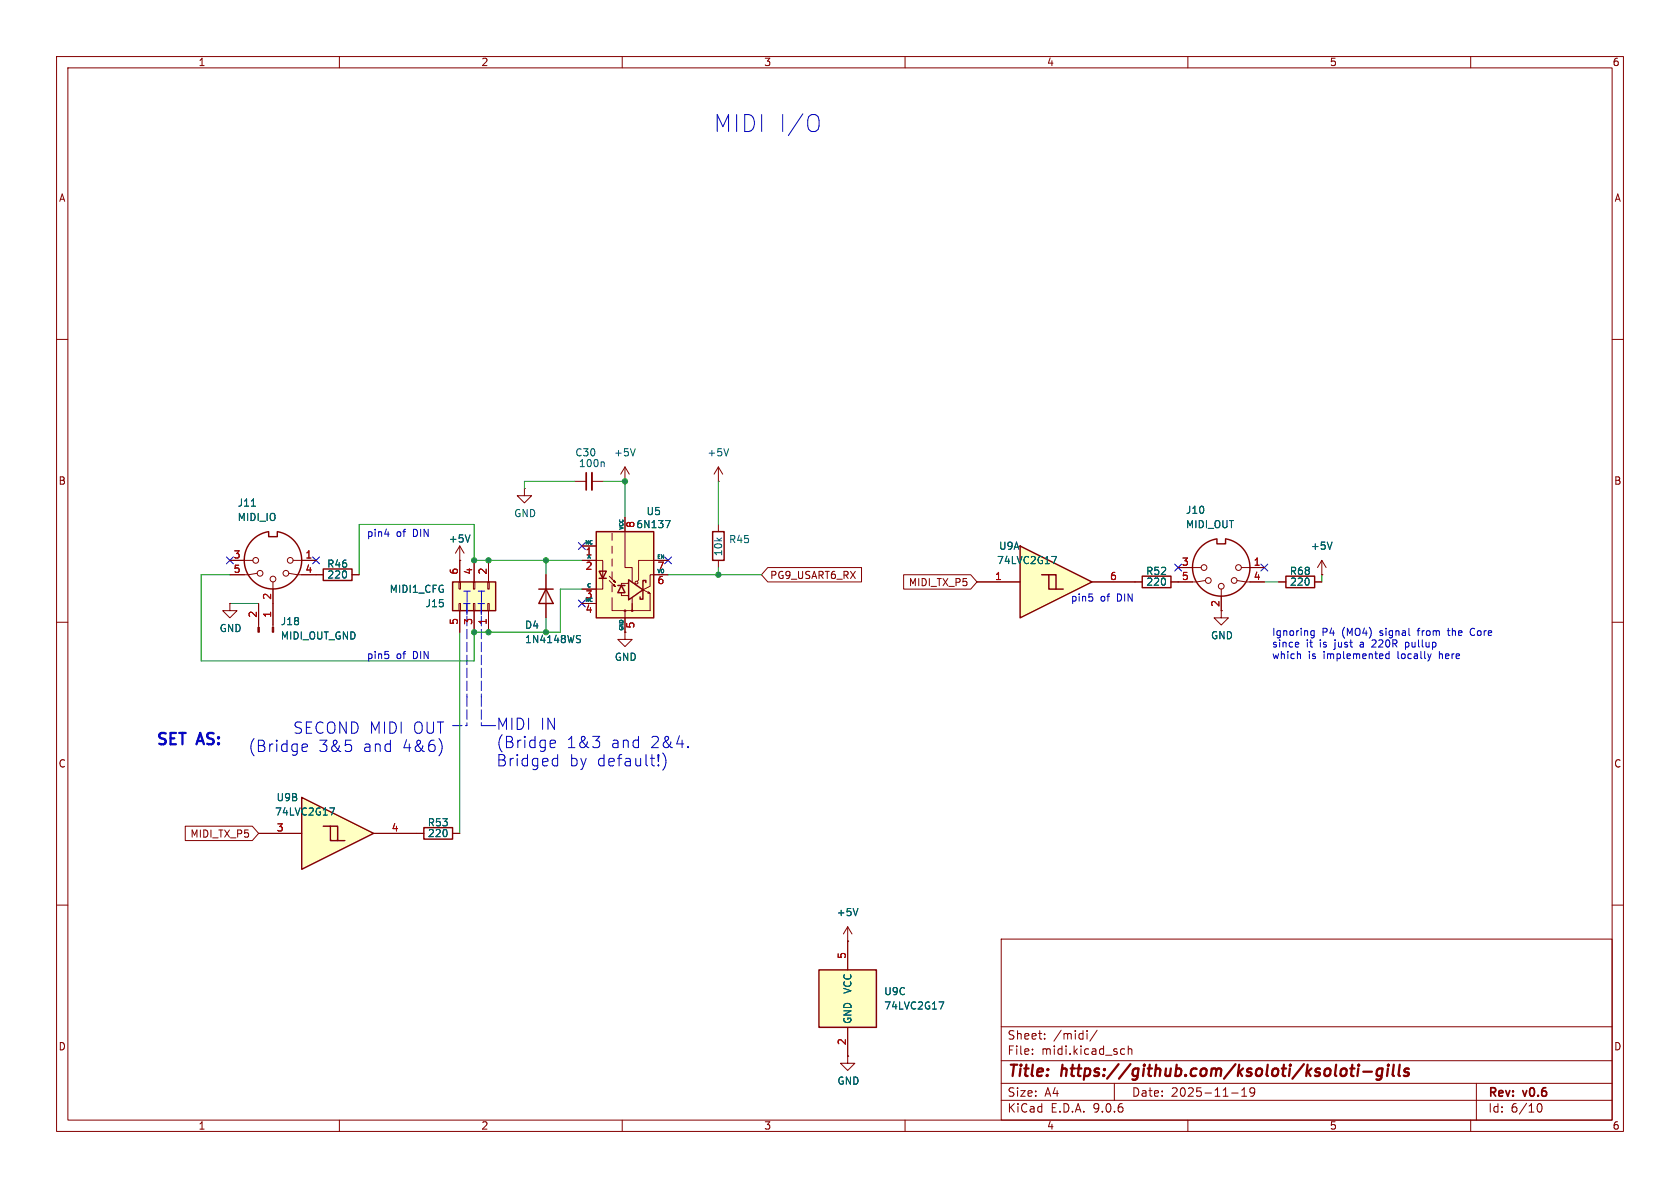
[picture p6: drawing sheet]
<svg xmlns="http://www.w3.org/2000/svg" width="297mm" height="210mm" viewBox="0 0 297 210" stroke-linecap="round" stroke-linejoin="round" font-family="sans-serif">
<g fill="none" stroke="#840000" stroke-width=".18">
<path d="M10 10h277v190h-277zM12 12h273v186h-273zM60 10v2M110 10v2M160 10v2M210 10v2M260 10v2M10 60h2M285 60h2M81.3 99.1h.1M81.3 96.5l-.8 1.3M81.3 96.5l.7 1.3"/>
<path d="M81.3 96.5v2.6M10 110h2M285 110h2M10 160h2M177 166h108v32h-108zM285 160h2M60 198v2M110 198v2M160 198v2M177 194.5h108M177 191.5h108M177 187.5h108"/>
<path d="M177 181.5h108M182.5 186.3v.1M182.5 185.5v.1M184.7 183.6v.1M184.7 182.8v.1M192.2 182.2v.1M192.2 182.7v1M194 182.1l-1.3 2M197 191.5v3M198.2 186.3h.6M198.2 185.5h.6M199.5 185.5l.2-.1 .3 .1 .1 .9"/>
<path d="M199.5 184.9v1.5M210 198v2M217.7 193.2h1.2M219.5 193.8h.9M219.5 192.7l.5-.4v1.5M221 192.4v.5l.1 .3h.4l.3-.3M221.7 192.4a.99 .99 0 0 1-.3 1.4h-.3M260 198v2M261 191.5v6.5M271.7 195.7l.2-.5 .2-.1a.81 .81 0 0 1 .6 .6 .81 .81 0 0 1-.3 .8h-.4l-.3-.5"/>
</g>
<g fill="none" stroke="#840000" stroke-width=".4">
<path d="M238.7 188.9h.8M238.9 190.1l.4 .1M239.1 188.2l-.2 1.7M240.1 188.9l-.1 1.3M240.2 188.2v.2M240.2 188.2l-.1 .1 .1 .1M240.2 188.2l.1 .1-.1 .1M241 189.4h1.5M244.4 189a.66 .66 0 0 0-1 .3l-.1 .5 .2 .3 .2 .1 .6-.1M244.4 188.9l-.2 1.6a.6 .6 0 0 1-.9 .3M245.4 188.9l-.2 1.3M245.5 188.2l-.1 .2"/>
<path d="M245.5 188.2l-.2 .1 .1 .1M245.5 188.2v.1l-.1 .1M246.4 188.2l-.2 1.7 .2 .3M247.5 188.2l-.3 1.7 .3 .3M249.1 189a.49 .49 0 0 0-.8 .3v.1l.7 .2 .1 .3-.4 .3-.5-.1"/>
</g>
<path d="M83.1 94.6l-.4 1.2" fill="none" stroke="#006464" stroke-width=".18"/>
<g fill="#ffffc2">
<path d="M180.3 96.5l12.7 6.4-12.7 6.3z"/>
<path d="M184.1 101.6l3.9 2.5h-2.6v-2.5z"/>
<path d="M185.4 101.6h1.3v2.5z"/>
</g>
<path d="M126 94h2v5.1h-2zM180.3 96.5l12.7 6.4-12.7 6.3zM215.1 95.4v.7h1.6v-.7M216.7 95.3a5.1 5.1 0 0 1 3.5 7.7 5.1 5.1 0 0 1-8.5 .1 5.1 5.1 0 0 1 3.4-7.8M184.1 101.6h1.3v2.5h2.6M185.4 101.6h1.3v2.5M201.9 101.9h5.1v2h-5.1z" fill="none" stroke="#840000" stroke-width=".25"/>
<g fill="none" stroke="#840000" stroke-width=".18">
<path d="M92.7 86.4v1.2h1.3l-1.3 1.3-1.3-1.3h1.3M92.7 86.4h.1M127 85.1h.1M127 82.6l-.8 1.2M127 82.6l.8 1.2M127 82.6v2.5M127 92.7v1.3M127 99.1v1.2M40.6 106.7v1.3h1.3l-1.3 1.2-1.2-1.2h1.2M40.6 106.7h.1M172.7 102.9h7.6M193 102.9h8.9"/>
<path d="M208.3 100.3h4M213.1 102.6l-1.5 .3h-4.6M215.9 104.1v5.1h1.3l-1.3 1.3-1.3-1.3h1.3M218.7 102.6l1.5 .3h3.3M219.5 100.3h4"/>
<circle cx="212.9" cy="100.3" r=".51"/>
<circle cx="213.6" cy="102.6" r=".51"/>
<circle cx="215.9" cy="103.6" r=".51"/>
<circle cx="218.2" cy="102.6" r=".51"/>
<circle cx="218.9" cy="100.3" r=".51"/>
</g>
<path d="M128.8 79.3l-.4 1.3M185.9 98.4h.9l-.6 1.2" fill="none" stroke="#006464" stroke-width=".18"/>
<path d="M80 102.9h7.6v5.1h-7.6z" fill="#ffffc2"/>
<path d="M47.5 94.1v.8h1.5v-.8M47.5 94a5.1 5.1 0 0 0-3.5 7.8 5.1 5.1 0 0 0 8.5 0 5.1 5.1 0 0 0-3.5-7.8M57.1 100.6h5.1v2h-5.1zM80 102.9h7.6v5.1h-7.6z" fill="none" stroke="#840000" stroke-width=".25"/>
<g fill="none" stroke="#840000" stroke-width=".18">
<path d="M40.6 99.1h4.1M51.8 99.1h4.1M81.3 99.1v3.8M83.8 99.1v3.8M86.4 99.1v3.8M45.5 101.3l-1.6 .3h-3.3M45.7 106.7v4.2M48.3 102.9v8M51.1 101.3l1.5 .3h4.5M62.2 101.6h1.3M81.2 102.9h.2v1.2h-.2zM81.3 108v3.8"/>
<path d="M83.7 102.9h.2v1.2h-.2zM83.8 108v3.8M86.2 102.9h.3v1.2h-.3zM86.4 108v3.8"/>
<circle cx="45.2" cy="99.1" r=".51"/>
<circle cx="51.3" cy="99.1" r=".51"/>
<circle cx="46" cy="101.3" r=".51"/>
<circle cx="48.3" cy="102.4" r=".51"/>
<circle cx="50.5" cy="101.3" r=".51"/>
</g>
<g fill="#840000" stroke="#840000" stroke-width=".18">
<path d="M48.1 110.9h.3v.9h-.3z"/>
<path d="M45.6 110.9h.2v.9h-.2z"/>
</g>
<path d="M44.4 89.5h.8" fill="none" stroke="#006464" stroke-width=".18"/>
<g fill="#ffffc2">
<path d="M53.3 141l12.7 6.3-12.7 6.4z"/>
<path d="M57.1 146.1l3.9 2.5h-2.6v-2.5z"/>
<path d="M58.4 146.1h1.3v2.5z"/>
</g>
<path d="M95.2 104.1h2.6M96.5 104.1l1.3 2.6h-2.6zM53.3 141l12.7 6.3-12.7 6.4zM57.1 146.1h1.3v2.5h2.6M58.4 146.1h1.3v2.5M74.9 146.3h5.1v2h-5.1z" fill="none" stroke="#840000" stroke-width=".25"/>
<path d="M96.5 101.6v7.6M110.5 111.8v1.2h1.3l-1.3 1.3-1.3-1.3h1.3M45.7 147.3h7.6M66 147.3h8.9M80 147.3h1.3M149.9 186.7v1.3h1.2l-1.2 1.2-1.3-1.2h1.3M149.9 186.7h.1" fill="none" stroke="#840000" stroke-width=".18"/>
<path d="M102.1 112.9l.4 .2 .1 .3-.2 .2h-.3M102.1 112.3l.5 .1M58.3 142.8h.8l-.5 1.3" fill="none" stroke="#006464" stroke-width=".18"/>
<path d="M144.8 171.5h10.1v10.1h-10.1z" fill="#ffffc2"/>
<path d="M227.3 101.9h5.1v2h-5.1zM144.8 171.5h10.1v10.1h-10.1z" fill="none" stroke="#840000" stroke-width=".25"/>
<g fill="none" stroke="#840000" stroke-width=".18">
<path d="M101.6 85.1h2M104.6 85.1h2.1M110.5 85.1h.1M110.5 82.6l-.8 1.2M110.5 82.6l.8 1.2M110.5 82.6v2.5M233.7 99.1l-.8 1.2M233.7 99.1l.7 1.2M233.7 99.1v2.5M226.1 102.9h1.2M232.4 102.9h1.3M233.7 101.6h.1"/>
<path d="M149.9 166.4h.1M149.9 163.8v7.7M149.9 163.8l-.8 1.3M149.9 163.8l.7 1.3M149.9 181.6v5.1"/>
</g>
<path d="M112.3 79.3l-.4 1.3M106.6 81.6l.2 .2v.7M235.5 95.8l-.4 1.3M151.7 160.6l-.4 1.3M166 177.1h.8l-.5 1.3" fill="none" stroke="#006464" stroke-width=".18"/>
<path d="M103.6 83.6v3" fill="none" stroke="#840000" stroke-width=".3"/>
<path d="M104.6 83.6v3" fill="none" stroke="#840000" stroke-width=".33"/>
<path d="M105.4 94h10.2v15.2h-10.2z" fill="#ffffc2"/>
<g fill="none" stroke="#840000" stroke-width=".18">
<path d="M40.6 99.1h2.6M53.3 99.1h2.6M81.3 99.1h.1M81.3 99.1v3.8M83.8 99.1v3.8M86.4 99.1v3.8M102.9 99.1h3.7v5h-3.7M102.9 96.5h2.5M108.2 94.2v1.3M108.2 96.5v1.3M108.2 98.8v1.3M110.5 91.4v8.9h1.3v2.6"/>
<path d="M118.1 99.1h-5.2v3.4l-.2 .3M40.6 106.7h.1M40.6 101.6h2.6M45.7 106.7v3.8M48.3 104.1v6.4M53.3 101.6h3.8M62.2 101.6h1.3M81.3 108v3.8M83.8 108v3.8M86.4 108v3.8M96.5 101.6v2.5M96.5 106.7v2.5"/>
<path d="M102.9 106.7h2.5M107.7 101.9l1.1 1-.4-.1 .2-.2 .2 .3M107.7 102.6l1.1 1.1-.4-.2 .2-.2 .2 .4M108.2 105.7v2.3h2.3M108.2 101.1v1.3M108.2 103.4v1.2M109.9 104.9v.4h1.2M111 103.1h-1.1v.4M111.8 106.7v1.3h-1.3v3.8M118.1 101.6h-3.2v2l-1.2 .7 1.2 .6v3.1h-3.1v-2.3M135.7 100.3h16.6v2.6h-16.6l-1.1-1.3zM159.8 101.6h11.8l1.1 1.3-1.1 1.2h-11.8z"/>
<path d="M172.7 102.9h7.6M193 102.9h8.9M207 102.9h3.8M208.3 100.3h2.5M215.9 105.4v2.6M221 102.9h2.5M221 100.3h2.5M226.1 102.9h1.2M232.4 102.9h1.3M233.7 101.6h.1M32.8 146h11.8l1.1 1.3-1.1 1.3h-11.8zM45.7 147.3h7.6"/>
<path d="M66 147.3h8.9M80 147.3h1.3M149.9 166.4h.1M149.9 166.4v5.1M149.9 186.7h.1M149.9 181.6v5.1"/>
<circle cx="112.5" cy="103" r=".25"/>
</g>
<path d="M105.4 94h10.2v15.2h-10.2zM105.9 101h1.3l-.6 1.2zM105.9 102.2h1.3M109.2 103.5h1.3M109.9 103.5l.6 1.3h-1.3zM111.1 102.5l2.6 1.8-2.6 1.7zM113.7 104.3v1.6h-.5v-.4M114.2 103v-.4h-.5v1.7" fill="none" stroke="#840000" stroke-width=".25"/>
<g fill="#840000" stroke="#840000" stroke-width=".18">
<path d="M114.7 104.6l.2 .3-.4-.1z"/>
<circle cx="110.5" cy="108" r=".13"/>
<circle cx="111.8" cy="108" r=".13"/>
</g>
<path d="M44.4 89.5h.8M83.1 94.6l-.4 1.2M117.6 92h.9l-.6 1.3M185.9 98.4h.9l-.6 1.2M235.5 95.8l-.4 1.3M102.1 112.9l.4 .2 .1 .3-.2 .2h-.3M102.1 112.3l.5 .1M58.3 142.8h.8l-.5 1.3M151.7 160.6l-.4 1.3M166 177.1h.8l-.5 1.3" fill="none" stroke="#006464" stroke-width=".18"/>
<path d="M82.5 106.7v16.5M85.1 106.7v16.5M80 128.3h2.5M82.5 123.2v5.1M85.1 128.3h1.3M85.1 123.2v5.1M86.4 128.3h1.2" fill="none" stroke="#0000c2" stroke-width=".18" stroke-dasharray="1.7 .6"/>
<g fill="none" stroke="#009600" stroke-width=".18">
<path d="M96.5 99.1v2.5M101.6 85.1h-8.9v1.3M102.9 99.1h-19.1v-6.4h-20.3v8.9M106.7 85.1h3.8v6.3M127 85.1v7.6M40.6 101.6h-5v15.2h48.2v-5h15.3v-7.7h3.8M40.6 106.7h5.1M81.3 111.8v35.5M96.5 109.2v2.6M118.1 101.6h16.5M127 100.3v1.3M223.5 102.9h2.6"/>
<path d="M233.7 101.6v1.3"/>
</g>
<g fill="none" stroke="#000084" stroke-width=".18">
<path d="M40 98.5l1.2 1.2M41.2 98.5l-1.2 1.2M55.3 98.5l1.2 1.2M56.5 98.5l-1.2 1.2M102.3 95.9l1.2 1.2M103.5 95.9l-1.2 1.2M117.5 98.5l1.2 1.2M118.7 98.5l-1.2 1.2M207.7 99.7l1.2 1.2M208.9 99.7l-1.2 1.2M222.9 99.7l1.2 1.2M224.1 99.7l-1.2 1.2"/>
<path d="M102.3 106.1l1.2 1.2M103.5 106.1l-1.2 1.2"/>
</g>
<g fill="none" stroke="#0000c2" stroke-width=".18">
<path d="M144.1 20.3l.3 .1a2.13 2.13 0 0 1 0 2.7l-.3 .2M68 94.4h.8M68.1 115.2h.6M68.6 115.7l.1 .2-.1 .5M192.5 105h.6M193.1 105.5l.1 .2-.1 .5M229.4 113.5l.2 .3-.6 .2M229.5 114.3l-.1 .1M229.7 115.6l.2 .2v.6M232.3 111.5v1l-.1 .2M232.3 111.6l-.3-.1-.3 .2 .1 .6h.5M243.2 113.7l-.7 .7h.8"/>
<path d="M245.6 115.2v1.2M245.6 115.6h-.4l-.2 .2 .1 .6h.5M248.5 114.3l.3 .1M248.5 113.5v1.3M248.8 113.5l-.3 .1M253 115.6l-.3 .8M255.9 111.5h.4M256 111.1l.1 1.2M260.3 111.1a.68 .68 0 0 0-.4 .6 .68 .68 0 0 0 .4 .6M53.7 131.5l.6 .1 .1 .4-1 .2M54.3 132.8h-.6M77.9 130.9l.1 .2a2.38 2.38 0 0 1-.1 2.1"/>
<path d="M97.3 132.1l.2 .1 .6-.1M97.3 130.9l.6-.1 .2 .1 .1 .4-.9 .2M98 134.1h.6M98.6 133.4v2M98.6 135.3l-.6 .1M104.8 130.2h1.2l-.7 .7M105.8 131l.2 .3v.5l-.2 .3M116.4 135.2l.1 .1-.1 .1M116.4 135.2l-.1 .1 .1 .1M116.4 133.4v1.2M116.4 135.2v.2M116.4 133.4l-.1 .1 .1 1.1"/>
<path d="M116.4 133.4l.1 .1-.1 1.1M117.3 133.2a2.32 2.32 0 0 1-.1 2.9M121.6 132l.1 .1-.1 .1M121.6 132l-.1 .1 .1 .1M121.6 132v.2"/>
</g>
<g fill="#009600" stroke="#009600" stroke-width=".18">
<circle cx="96.5" cy="111.8" r=".46"/>
<circle cx="110.5" cy="85.1" r=".46"/>
<circle cx="127" cy="101.6" r=".46"/>
<circle cx="96.5" cy="99.1" r=".46"/>
<circle cx="86.4" cy="99.1" r=".46"/>
<circle cx="83.8" cy="99.1" r=".46"/>
<circle cx="83.8" cy="111.8" r=".46"/>
<circle cx="86.4" cy="111.8" r=".46"/>
</g>
<text font-size="4.2" fill="#0000c2" x="126" y="23.6">MIDI I/O</text>
<g font-size="2.8" fill="#0000c2">
<text x="81.7" y="106.7">T T</text>
<text x="81.7" y="108.9">T</text>
<text x="84.2" y="108.9">T</text>
<text x="27.2" y="131.8">SET</text>
<text x="34.8" y="131.8">AS:</text>
<text x="51.8" y="129.9">SECOND MIDI OUT</text>
<text x="87.6" y="129.2">MIDI IN</text>
<text x="43.9" y="133.1">(Bridge</text>
<text x="56.4" y="133.1">3&amp;5</text>
<text x="64.2" y="133.1">and</text>
<text x="71.2" y="133.1">4&amp;6)</text>
<text x="87.6" y="132.4">(Bridge</text>
<text x="87.6" y="135.6">Bridged</text>
<text x="100.1" y="132.4">1&amp;3</text>
<text x="100.5" y="135.6">by</text>
<text x="105.5" y="135.6">default!)</text>
<text x="107.9" y="132.4">and</text>
<text x="114.9" y="132.4">2&amp;4.</text>
</g>
<g font-size="2.8" fill="#840000">
<text x="178" y="190.9">Title:</text>
<text x="187.7" y="190.9">https://github.com/ksoloti/ksoloti-gills</text>
</g>
<g font-size="2.1" fill="#840000">
<text x="178" y="184">Sheet:</text>
<text x="186.2" y="184">/midi/</text>
<text x="178" y="186.7">File:</text>
<text x="184.1" y="186.7">midi.kicad_sch</text>
<text x="178" y="196.9">KiCad</text>
<text x="178" y="194.1">Size:</text>
<text x="184.7" y="194.1">A4</text>
<text x="185.7" y="196.9">E.D.A.</text>
<text x="193.3" y="196.9">9.0.6</text>
<text x="200" y="194.1">Date:</text>
<text x="207" y="194.1">2025-11-19</text>
<text x="263" y="194.3">Rev:</text>
<text x="263" y="196.9">Id:</text>
<text x="267.1" y="196.9">6/10</text>
<text x="269.4" y="194.3">v0.6</text>
</g>
<g font-size="1.8" fill="#840000">
<text x="35" y="11.9">1</text>
<text x="85" y="11.9">2</text>
<text x="135" y="11.9">3</text>
<text x="185" y="11.9">4</text>
<text x="235" y="11.9">5</text>
<text x="285" y="11.9">6</text>
<text x="10.3" y="35.9">A</text>
<text x="285.3" y="35.9">A</text>
<text x="10.3" y="85.9">B</text>
<text x="285.3" y="85.9">B</text>
<text x="136" y="102.6">PG9_USART6_RX</text>
<text x="160.6" y="103.8">MIDI_TX_P5</text>
<text x="10.3" y="135.9">C</text>
<text x="285.3" y="135.9">C</text>
<text x="33.6" y="148.3">MIDI_TX_P5</text>
<text x="10.3" y="185.9">D</text>
<text x="285.3" y="185.9">D</text>
<text x="35" y="199.9">1</text>
<text x="85" y="199.9">2</text>
<text x="135" y="199.9">3</text>
<text x="185" y="199.9">4</text>
<text x="235" y="199.9">5</text>
<text x="285" y="199.9">6</text>
</g>
<g font-size="1.8" fill="#006464">
<text x="101.6" y="80.9">C30</text>
<text x="102.2" y="82.8">100n</text>
<text x="108.5" y="80.9">+5V</text>
<text x="125" y="80.9">+5V</text>
<text x="41.9" y="89.8">J11</text>
<text x="41.9" y="92.3">MIDI_IO</text>
<text x="90.8" y="91.6">GND</text>
<text x="112.4" y="93.6">6N137</text>
<text x="114.2" y="91.3">U5</text>
<text x="209.6" y="91">J10</text>
<text x="209.6" y="93.6">MIDI_OUT</text>
<text x="57.7" y="100.6">R46</text>
<text x="79.2" y="96.1">+5V</text>
<text x="127.9" y="98.4" transform="rotate(-90 127.9 98.4)">10k</text>
<text x="128.8" y="96.2">R45</text>
<text x="176.2" y="99.9">74LVC2G17</text>
<text x="176.5" y="97.4">U9A</text>
<text x="202.5" y="101.8">R52</text>
<text x="227.9" y="101.8">R68</text>
<text x="231.6" y="97.4">+5V</text>
<text x="57.8" y="102.5">220</text>
<text x="68.8" y="105">MIDI1_CFG</text>
<text x="75.1" y="107.5">J15</text>
<text x="202.6" y="103.7">220</text>
<text x="228" y="103.7">220</text>
<text x="38.7" y="111.9">GND</text>
<text x="49.5" y="113.3">MIDI_OUT_GND</text>
<text x="49.5" y="110.7">J18</text>
<text x="92.7" y="111.4">D4</text>
<text x="92.7" y="113.9">1N4148WS</text>
<text x="214" y="113.2">GND</text>
<text x="108.6" y="117">GND</text>
<text x="48.8" y="141.8">U9B</text>
<text x="48.5" y="144.4">74LVC2G17</text>
<text x="75.5" y="146.3">R53</text>
<text x="75.6" y="148.2">220</text>
<text x="147.8" y="162.2">+5V</text>
<text x="150.7" y="175.8" transform="rotate(-90 150.7 175.8)">VCC</text>
<text x="156.2" y="176.1">U9C</text>
<text x="156.2" y="178.7">74LVC2G17</text>
<text x="150.7" y="181.1" transform="rotate(-90 150.7 181.1)">GND</text>
<text x="148" y="191.9">GND</text>
</g>
<g font-size="1.8" fill="#0000c2">
<text x="64.8" y="95">pin4</text>
<text x="70.1" y="95">of</text>
<text x="73.1" y="95">DIN</text>
<text x="189.2" y="106.4">pin5</text>
<text x="194.5" y="106.4">of</text>
<text x="197.6" y="106.4">DIN</text>
<text x="224.8" y="112.5">Ignoring</text>
<text x="233.7" y="112.5">P4</text>
<text x="237.4" y="112.5">(MO4)</text>
<text x="244.2" y="112.5">signal</text>
<text x="251.1" y="112.5">from</text>
<text x="256.6" y="112.5">the</text>
<text x="260.8" y="112.5">Core</text>
<text x="64.8" y="116.6">pin5</text>
<text x="70.1" y="116.6">of</text>
<text x="73.1" y="116.6">DIN</text>
<text x="224.8" y="114.5">since</text>
<text x="224.8" y="116.6">which</text>
<text x="230.9" y="114.5">it</text>
<text x="231.3" y="116.6">is</text>
<text x="233.4" y="114.5">is</text>
<text x="234.1" y="116.6">implemented</text>
<text x="236.2" y="114.5">just</text>
<text x="240.9" y="114.5">a</text>
<text x="243.2" y="114.5">220R</text>
<text x="247.4" y="116.6">locally</text>
<text x="249.3" y="114.5">pullup</text>
<text x="254.9" y="116.6">here</text>
</g>
<g font-size="1.8" fill="#a90000">
<text x="112.5" y="93.4" transform="rotate(-90 112.5 93.4)">8</text>
<text x="41.2" y="101.3">5</text>
<text x="41.2" y="98.8">3</text>
<text x="53.9" y="101.3">4</text>
<text x="53.9" y="98.8">1</text>
<text x="81" y="101.7" transform="rotate(-90 81 101.7)">6</text>
<text x="83.6" y="101.7" transform="rotate(-90 83.6 101.7)">4</text>
<text x="86.1" y="101.7" transform="rotate(-90 86.1 101.7)">2</text>
<text x="103.4" y="98.5">1</text>
<text x="103.4" y="101">2</text>
<text x="116.1" y="101">7</text>
<text x="208.8" y="100.1">3</text>
<text x="221.5" y="100.1">1</text>
<text x="48" y="106.1" transform="rotate(-90 48 106.1)">2</text>
<text x="103.4" y="106.1">3</text>
<text x="116.1" y="103.6">6</text>
<text x="175.8" y="102.6">1</text>
<text x="196.1" y="102.6">6</text>
<text x="208.8" y="102.6">5</text>
<text x="215.6" y="107.4" transform="rotate(-90 215.6 107.4)">2</text>
<text x="221.5" y="102.6">4</text>
<text x="45.5" y="109.3" transform="rotate(-90 45.5 109.3)">2</text>
<text x="48" y="109.3" transform="rotate(-90 48 109.3)">1</text>
<text x="81" y="110.6" transform="rotate(-90 81 110.6)">5</text>
<text x="83.6" y="110.6" transform="rotate(-90 83.6 110.6)">3</text>
<text x="86.1" y="110.6" transform="rotate(-90 86.1 110.6)">1</text>
<text x="103.4" y="108.7">4</text>
<text x="112.5" y="111.2" transform="rotate(-90 112.5 111.2)">5</text>
<text x="48.8" y="147.1">3</text>
<text x="69.1" y="147.1">4</text>
<text x="149.6" y="169.6" transform="rotate(-90 149.6 169.6)">5</text>
<text x="149.6" y="184.9" transform="rotate(-90 149.6 184.9)">2</text>
</g>
<g font-size=".9" fill="#006464">
<text x="110.2" y="93.8" transform="rotate(-90 110.2 93.8)">VCC</text>
<text x="103.3" y="96.3">NC</text>
<text x="103.7" y="98.8">A</text>
<text x="116.1" y="98.8">EN</text>
<text x="116.1" y="101.3">VO</text>
<text x="103.3" y="106.4">NC</text>
<text x="103.7" y="103.9">C</text>
</g>
<text font-size=".9" fill="#840000" x="110.2" y="111.6" transform="rotate(-90 110.2 111.6)">GND</text>
</svg>
